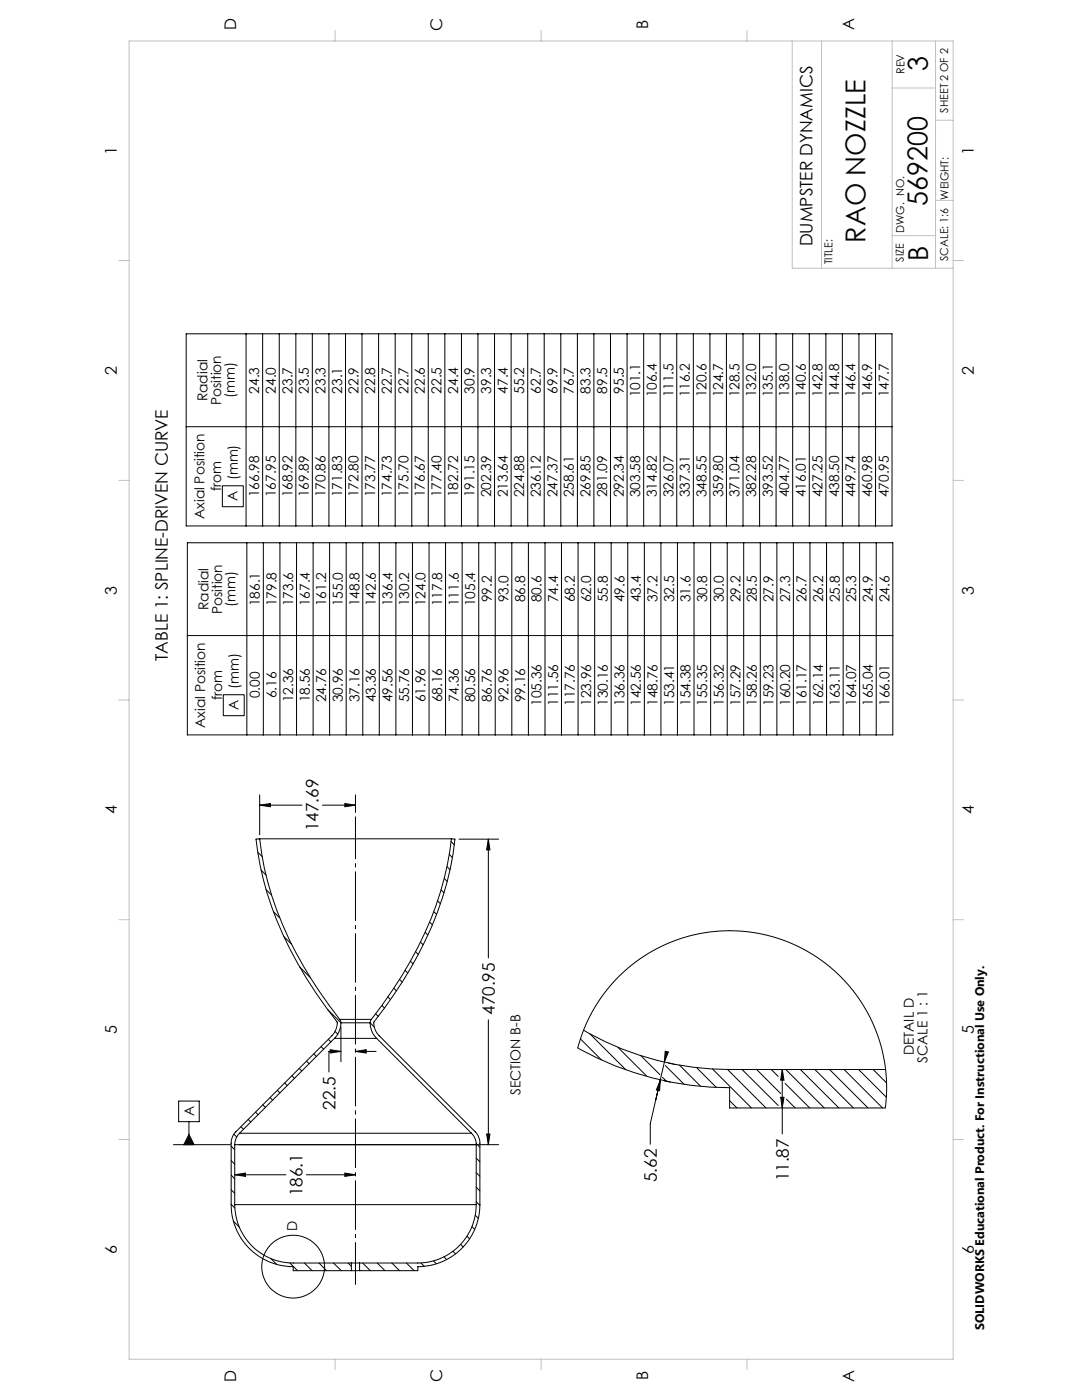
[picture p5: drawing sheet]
<svg xmlns="http://www.w3.org/2000/svg" width="216mm" height="279mm" viewBox="0 0 216 279" stroke-linecap="round" stroke-linejoin="round" font-family="sans-serif">
<g fill="none" stroke="#000" stroke-width=".2">
<path d="M37.2 66.6h140.8v38.4h-140.8zM49.1 66.6v38.4M52.4 66.6v38.4M55.7 66.6v38.4M59 66.6v38.4M62.3 66.6v38.4M65.6 66.6v38.4M68.9 66.6v38.4M72.2 66.6v38.4M75.5 66.6v38.4M78.9 66.6v38.4M82.2 66.6v38.4"/>
<path d="M85.5 66.6v38.4M88.8 66.6v38.4M92.1 66.6v38.4M95.4 66.6v38.4M98.7 66.6v38.4M102 66.6v38.4M105.3 66.6v38.4M108.6 66.6v38.4M111.9 66.6v38.4M115.2 66.6v38.4M118.5 66.6v38.4M121.8 66.6v38.4"/>
<path d="M125.1 66.6v38.4M128.4 66.6v38.4M131.7 66.6v38.4M135 66.6v38.4M138.3 66.6v38.4M141.7 66.6v38.4M144.9 66.6v38.4M148.3 66.6v38.4M151.6 66.6v38.4M154.9 66.6v38.4M158.2 66.6v38.4M161.5 66.6v38.4"/>
<path d="M164.8 66.6v38.4M168.1 66.6v38.4M171.4 66.6v38.4M174.7 66.6v38.4M37.2 85.2h140.8M44.4 96.9h4.1v4.2h-4.1zM37.4 108.3h140.8v38.4h-140.8zM49.3 108.3v38.4M52.5 108.3v38.4M55.9 108.3v38.4M59.2 108.3v38.4M62.5 108.3v38.4"/>
<path d="M65.8 108.3v38.4M69.1 108.3v38.4M72.4 108.3v38.4M75.7 108.3v38.4M79 108.3v38.4M82.3 108.3v38.4M85.6 108.3v38.4M88.9 108.3v38.4M92.2 108.3v38.4M95.5 108.3v38.4M98.8 108.3v38.4M102.1 108.3v38.4"/>
<path d="M105.4 108.3v38.4M108.7 108.3v38.4M112 108.3v38.4M115.3 108.3v38.4M118.7 108.3v38.4M121.9 108.3v38.4M125.3 108.3v38.4M128.6 108.3v38.4M131.9 108.3v38.4M135.2 108.3v38.4M138.5 108.3v38.4M141.8 108.3v38.4"/>
<path d="M145.1 108.3v38.4M148.4 108.3v38.4M151.7 108.3v38.4M155 108.3v38.4M158.3 108.3v38.4M161.6 108.3v38.4M164.9 108.3v38.4M168.2 108.3v38.4M171.5 108.3v38.4M174.8 108.3v38.4M37.4 126.8h140.8M44.6 138.6h4.1v4.2h-4.1z"/>
<path d="M51.8 158.6v8M70.9 158.6v3.5M51.4 170.1l.9 .9M51.7 167.4l.1 .2M51.8 167.4l-.7 .1a67.2 67.2 0 0 0 11.9 30.6l4.3 6a3.9 3.9 0 0 1-1.1 2.6l-19.1 19.2a3.1 3.1 0 0 0-1 2.3v12.2a12.4 12.4 0 0 0 12.4 12.4v.8h11.6M51.8 167.4a66.8 66.8 0 0 0 12.1 30.7l3.9 5.3M51.8 167.4h38.3M51.8 160.7l2.2-.3v.6zM51.8 160.7h8.5M52.1 173.7l1 .9M53.1 177.5l1.1 1.1M64.3 160.7h6.6"/>
<path d="M68.8 160.4l2.1 .3-2.1 .3zM87.3 179.8l.6 .6M88 177.6l.6 .6M88.7 175.3l.5 .6M89.2 173l.6 .6M89.7 170.5l.6 .6M90 167.9l.7 .7M90.1 167.4l.7 .1a67.1 67.1 0 0 1-12.2 31.1l-4 5.3a1.86 1.86 0 0 0 .3 1.8l.8 1 19.1 19.2a3.4 3.4 0 0 1 1 2.3v12.2a12.4 12.4 0 0 1-12.4 12.4v.8h-11.6M90.1 167.4a66 66 0 0 1-11.8 30.3l-4.2 5.7M91.6 167.5h7.9M97.4 167.5l.4 2.1h-.7zM97.4 167.5v23.7"/>
<path d="M54.5 181.9l1.3 1.3M56.6 186.9l1.6 1.6M59.8 193l2.1 2.1M77.4 199l.5 .5M78.6 197.2l.5 .6M79.7 195.5l.5 .5M80.8 193.7l.6 .5M81.9 191.8l.5 .6M82.9 189.9l.6 .6M83.9 188l.5 .6M84.8 186.1l.6 .5M85.7 184l.6 .6"/>
<path d="M86.6 181.9l.5 .6M123.3 195l3.6-3.1 4.1-2.6 4-1.7 4.8-1.3 4.6-.5 4.8 .1 2.1 .4 2.8 .6 3.8 1.4 4.4 2.3 3.4 2.5 3.6 3.4 2.7 3.7 2 3.7 1.7 4.6 .9 4.4 .3 4.9-.3 3.3h-31v-4l-3.9-.1a60.5 60.5 0 0 1-26.4-7.9l1.2-3.6 1.6-3.4 2.2-3.5zM35.6 219.7h4.2v4.2h-4.2zM53.9 219l.5 .6M55.3 217.6l.6 .5M56.8 216.1l.5 .6M58.3 214.7l.5 .5M59.7 213.2l.5 .5M61.2 211.8l.5 .5M62.6 210.3l.5 .5M64.1 208.9l.5 .5M65.4 201.5l2.6 2.6"/>
<path d="M65.5 207.4l.5 .5M65.9 209.5l2.1 .3-2.1 .4zM66.7 207.2h8.5M66.7 207.2l-18.9 19M66.9 205.9l.5 .5M67.8 203.4l.2 .7M67.8 203.4h6.3M68 204.1a4.5 4.5 0 0 1-1.3 3.1M68 204.1h5.9M68 209.8h-2.4v4.1M68 204.9v7M70.9 209.8l2.2-.3v.7z"/>
<path d="M70.9 209.8h4.1M73.9 204.1a4.5 4.5 0 0 0 1.3 3.1M73.9 204.1l.8 .8M74.1 203.4l-.2 .7M74.9 202.3l.6 .5M75.2 207.2l18.9 19M76.2 200.7l.5 .5M97.4 203.5v24.9M115.8 207.3l4.2 4.2M116.4 205.6a57.7 57.7 0 0 0 29.2 7.8h31.1M117.7 206.3l7.2 7.2M123.3 209l5.8 5.9"/>
<path d="M127.9 210.7l3.8 3.8M131.8 215.5l-.2 2.2-.6-.2zM131.8 215.5l-.9 4M132.2 215l.4 .4M132.6 215.7l1.2 .3M132.6 212l-2.8 12.2v4.2M132.6 215.4l.4 .4M132.7 209.8l.7 .1-.8 2.1zM132.8 212.6l3.7 3.8M133.4 212.1l1.2 .3M135.6 212.6l4.2 4.2M139 213.1l3.9 3.9"/>
<path d="M142.2 213.3l7.7 7.8M145.2 213.4l7.6 7.7M145.6 219.7l1.4 1.4M148.1 213.4l7.2 7.2M151 213.4l4.8 4.8M153.9 213.4l1.4 1.4M155.8 219h.6l-.3 2.1zM156.1 213.4l.3 2.2h-.6zM156.1 213.4v12.9M156.7 216.2l4.9 4.9M156.9 219.4l1.8 1.7M156.9 213.6l7.6 7.5"/>
<path d="M159.7 213.4l7.7 7.7M162.6 213.4l7.7 7.7M165.5 213.4l7.7 7.7M168.4 213.4l7.7 7.7M171.3 213.4l5.6 5.6M174.2 213.4l2.7 2.7M34.6 228.4h11.4M37.7 226.4l1 2h-2zM37.7 223.9v4.5M46.1 237.4l.7 .8M46.1 234.5l.7 .8M46.1 231.6l.7 .8"/>
<path d="M46.1 228.7l.7 .8M46.7 226.3l.5 .6M46.8 228.4h48.2M46.8 234.5l2.2-.4v.7zM46.8 228.4v12M46.8 234.5h10.2M47.7 228.4h51.8M47.8 226.2a3.2 3.2 0 0 0-1 2.2M47.8 226.2h46.3M48.1 224.9l.5 .5M49.5 223.4l.5 .5M51 222l.5 .5"/>
<path d="M52.4 220.5l.6 .5M61.1 234.5h9.8M68.8 234.1l2.1 .4-2.1 .3zM94.1 226.2a3.1 3.1 0 0 1 .9 2.2M95 239.8l.8 .8M95 236.9l.8 .8M95 234l.8 .8M95 231.1l.8 .7M95 228.2l.8 .7M95 228.4v12M97.1 226.3h.7l-.4 2.1zM46.1 240.3l.8 .8"/>
<path d="M46.6 243.7l1.1 1.2M46.8 240.4a11.7 11.7 0 0 0 11.7 11.7h11.6M46.8 240.4h48.2M54 251.2l1.2 1.1M57.8 252l1.6 1.6M60.7 252.1l1.6 1.5M63.6 252.1l1.6 1.5M66.5 252.1l1.6 1.5M69.5 252.1l.6 .6M70.1 253.6h1.7M70.1 252.1h1.7M70.1 252.1v1.5"/>
<path d="M71.8 252.1v1.5M72.4 252.1l1.5 1.5M75.3 252.1l1.5 1.5M78.2 252.1l1.5 1.5M81.1 252.1l1.5 1.5M84 252l.7 .7M86.5 251.6l.6 .6M88.6 250.8l.5 .6M90.4 249.7l.5 .5M91.9 248.3l.5 .6M93.2 246.7l.5 .5M94.2 244.8l.5 .5"/>
<path d="M94.8 242.5l.7 .7M95 240.4a11.6 11.6 0 0 1-11.6 11.7h-11.6"/>
<circle cx="58.5" cy="252.8" r="6.3"/>
</g>
<path d="M70.9 256.4v-93.4" fill="none" stroke="#000" stroke-width=".2" stroke-dasharray="9.9 .8 .8 .8" stroke-dashoffset="1.4" stroke-linecap="butt"/>
<g fill="none" stroke="#c0c0c0" stroke-width=".2">
<path d="M25.8 8.2h164.4v263.1h-164.4zM66.9 6.1v2.1M108 6.1v2.1M149.1 6.1v2.1M158.1 8.2v45.3h32.1M163.9 8.2v45.3M178 8.2v45.3M178 17.6h8.7M186.7 8.2v45.3M186.7 40h3.5M186.7 24h3.5M23.7 52h2.1"/>
<path d="M178 47h8.7M190.2 52h2M23.7 95.9h2.1M190.2 95.9h2M23.7 139.7h2.1M190.2 139.7h2M23.7 183.5h2.1M190.2 183.5h2M23.7 227.4h2.1M190.2 227.4h2M66.9 271.3v2M108 271.2v2.1"/>
<path d="M149.1 271.3v2"/>
</g>
<g fill="#000">
<path d="M37.7 226.4l1 2h-2z"/>
<path d="M46.8 234.5l2.2-.4v.7zM68.8 234.1l2.1 .4-2.1 .3zM65.9 209.5l2.1 .3-2.1 .4zM70.9 209.8l2.2-.3v.7zM51.8 160.7l2.2-.3v.6zM68.8 160.4l2.1 .3-2.1 .3zM97.1 226.3h.7l-.4 2.1zM97.4 167.5l.4 2.1h-.7zM155.8 219h.6l-.3 2.1zM156.1 213.4l.3 2.2h-.6zM131.8 215.5l-.2 2.2-.6-.2zM132.7 209.8l.7 .1-.8 2.1z"/>
</g>
<g font-size="5.5">
<text x="185.1" y="14.1" transform="rotate(-90 185.1 14.1)">3</text>
<text x="185.1" y="41.1" transform="rotate(-90 185.1 41.1)">569200</text>
<text x="172.7" y="48.4" transform="rotate(-90 172.7 48.4)">RAO NOZZLE</text>
<text x="185.2" y="52.1" transform="rotate(-90 185.2 52.1)">B</text>
</g>
<g font-size="3.4">
<text x="162.1" y="49.2" transform="rotate(-90 162.1 49.2)">DUMPSTER DYNAMICS</text>
<text x="33.5" y="131.9" transform="rotate(-90 33.5 131.9)">TABLE 1: SPLINE-DRIVEN CURVE</text>
<text x="63.6" y="165.9" transform="rotate(-90 63.6 165.9)">147.69</text>
<text x="98.7" y="202.5" transform="rotate(-90 98.7 202.5)">470.95</text>
<text x="66.9" y="221.5" transform="rotate(-90 66.9 221.5)">22.5</text>
<text x="60.4" y="238.7" transform="rotate(-90 60.4 238.7)">186.1</text>
<text x="131.1" y="235.9" transform="rotate(-90 131.1 235.9)">5.62</text>
<text x="157.4" y="235.8" transform="rotate(-90 157.4 235.8)">11.87</text>
</g>
<g font-size="3.2">
<text x="129.3" y="5.8" transform="rotate(-90 129.3 5.8)">B</text>
<text x="47.1" y="6.1" transform="rotate(-90 47.1 6.1)">D</text>
<text x="88.2" y="6.2" transform="rotate(-90 88.2 6.2)">C</text>
<text x="170.5" y="6" transform="rotate(-90 170.5 6)">A</text>
<text x="23.3" y="31" transform="rotate(-90 23.3 31)">1</text>
<text x="194.3" y="31" transform="rotate(-90 194.3 31)">1</text>
<text x="23.3" y="74.8" transform="rotate(-90 23.3 74.8)">2</text>
<text x="194.3" y="74.8" transform="rotate(-90 194.3 74.8)">2</text>
<text x="23.3" y="118.7" transform="rotate(-90 23.3 118.7)">3</text>
<text x="194.3" y="118.7" transform="rotate(-90 194.3 118.7)">3</text>
<text x="23.3" y="162.5" transform="rotate(-90 23.3 162.5)">4</text>
<text x="194.3" y="162.5" transform="rotate(-90 194.3 162.5)">4</text>
<text x="23.3" y="206.4" transform="rotate(-90 23.3 206.4)">5</text>
<text x="194.3" y="206.4" transform="rotate(-90 194.3 206.4)">5</text>
<text x="23.3" y="250.2" transform="rotate(-90 23.3 250.2)">6</text>
<text x="194.3" y="250.2" transform="rotate(-90 194.3 250.2)">6</text>
<text x="47.1" y="275.7" transform="rotate(-90 47.1 275.7)">D</text>
<text x="88.2" y="275.8" transform="rotate(-90 88.2 275.8)">C</text>
<text x="129.3" y="275.5" transform="rotate(-90 129.3 275.5)">B</text>
<text x="170.5" y="275.7" transform="rotate(-90 170.5 275.7)">A</text>
</g>
<g font-size="2.7">
<text x="41.4" y="80.1" transform="rotate(-90 41.4 80.1)">Radial</text>
<text x="44.1" y="80.9" transform="rotate(-90 44.1 80.9)">Position</text>
<text x="46.8" y="79.5" transform="rotate(-90 46.8 79.5)">(mm)</text>
<text x="51.7" y="78.5" transform="rotate(-90 51.7 78.5)">24.3</text>
<text x="55" y="78.5" transform="rotate(-90 55 78.5)">24.0</text>
<text x="58.3" y="78.5" transform="rotate(-90 58.3 78.5)">23.7</text>
<text x="61.6" y="78.5" transform="rotate(-90 61.6 78.5)">23.5</text>
<text x="65" y="78.5" transform="rotate(-90 65 78.5)">23.3</text>
<text x="68.3" y="78.5" transform="rotate(-90 68.3 78.5)">23.1</text>
<text x="71.6" y="78.5" transform="rotate(-90 71.6 78.5)">22.9</text>
<text x="74.9" y="78.5" transform="rotate(-90 74.9 78.5)">22.8</text>
<text x="78.2" y="78.5" transform="rotate(-90 78.2 78.5)">22.7</text>
<text x="81.5" y="78.5" transform="rotate(-90 81.5 78.5)">22.7</text>
<text x="84.8" y="78.5" transform="rotate(-90 84.8 78.5)">22.6</text>
<text x="88.1" y="78.5" transform="rotate(-90 88.1 78.5)">22.5</text>
<text x="91.4" y="78.5" transform="rotate(-90 91.4 78.5)">24.4</text>
<text x="94.7" y="78.5" transform="rotate(-90 94.7 78.5)">30.9</text>
<text x="98" y="78.5" transform="rotate(-90 98 78.5)">39.3</text>
<text x="101.3" y="78.5" transform="rotate(-90 101.3 78.5)">47.4</text>
<text x="104.6" y="78.5" transform="rotate(-90 104.6 78.5)">55.2</text>
<text x="107.9" y="78.5" transform="rotate(-90 107.9 78.5)">62.7</text>
<text x="111.2" y="78.5" transform="rotate(-90 111.2 78.5)">69.9</text>
<text x="114.5" y="78.5" transform="rotate(-90 114.5 78.5)">76.7</text>
<text x="117.8" y="78.5" transform="rotate(-90 117.8 78.5)">83.3</text>
<text x="121.1" y="78.5" transform="rotate(-90 121.1 78.5)">89.5</text>
<text x="124.4" y="78.5" transform="rotate(-90 124.4 78.5)">95.5</text>
<text x="127.8" y="79.3" transform="rotate(-90 127.8 79.3)">101.1</text>
<text x="131.1" y="79.3" transform="rotate(-90 131.1 79.3)">106.4</text>
<text x="134.4" y="79.3" transform="rotate(-90 134.4 79.3)">111.5</text>
<text x="137.7" y="79.3" transform="rotate(-90 137.7 79.3)">116.2</text>
<text x="141" y="79.3" transform="rotate(-90 141 79.3)">120.6</text>
<text x="144.3" y="79.3" transform="rotate(-90 144.3 79.3)">124.7</text>
<text x="147.6" y="79.3" transform="rotate(-90 147.6 79.3)">128.5</text>
<text x="150.9" y="79.3" transform="rotate(-90 150.9 79.3)">132.0</text>
<text x="154.2" y="79.3" transform="rotate(-90 154.2 79.3)">135.1</text>
<text x="157.5" y="79.3" transform="rotate(-90 157.5 79.3)">138.0</text>
<text x="160.8" y="79.3" transform="rotate(-90 160.8 79.3)">140.6</text>
<text x="164.1" y="79.3" transform="rotate(-90 164.1 79.3)">142.8</text>
<text x="167.4" y="79.3" transform="rotate(-90 167.4 79.3)">144.8</text>
<text x="170.7" y="79.3" transform="rotate(-90 170.7 79.3)">146.4</text>
<text x="174" y="79.3" transform="rotate(-90 174 79.3)">146.9</text>
<text x="177.3" y="79.3" transform="rotate(-90 177.3 79.3)">147.7</text>
<text x="47.5" y="95.9" transform="rotate(-90 47.5 95.9)">(mm)</text>
<text x="44.1" y="98.1" transform="rotate(-90 44.1 98.1)">from</text>
<text x="47.4" y="100" transform="rotate(-90 47.4 100)">A</text>
<text x="51.7" y="99.2" transform="rotate(-90 51.7 99.2)">166.98</text>
<text x="55" y="99.2" transform="rotate(-90 55 99.2)">167.95</text>
<text x="58.3" y="99.2" transform="rotate(-90 58.3 99.2)">168.92</text>
<text x="61.6" y="99.2" transform="rotate(-90 61.6 99.2)">169.89</text>
<text x="65" y="99.2" transform="rotate(-90 65 99.2)">170.86</text>
<text x="68.3" y="99.2" transform="rotate(-90 68.3 99.2)">171.83</text>
<text x="71.6" y="99.2" transform="rotate(-90 71.6 99.2)">172.80</text>
<text x="74.9" y="99.2" transform="rotate(-90 74.9 99.2)">173.77</text>
<text x="78.2" y="99.2" transform="rotate(-90 78.2 99.2)">174.73</text>
<text x="81.5" y="99.2" transform="rotate(-90 81.5 99.2)">175.70</text>
<text x="84.8" y="99.2" transform="rotate(-90 84.8 99.2)">176.67</text>
<text x="88.1" y="99.2" transform="rotate(-90 88.1 99.2)">177.40</text>
<text x="91.4" y="99.2" transform="rotate(-90 91.4 99.2)">182.72</text>
<text x="94.7" y="99.2" transform="rotate(-90 94.7 99.2)">191.15</text>
<text x="98" y="99.2" transform="rotate(-90 98 99.2)">202.39</text>
<text x="101.3" y="99.2" transform="rotate(-90 101.3 99.2)">213.64</text>
<text x="104.6" y="99.2" transform="rotate(-90 104.6 99.2)">224.88</text>
<text x="107.9" y="99.2" transform="rotate(-90 107.9 99.2)">236.12</text>
<text x="111.2" y="99.2" transform="rotate(-90 111.2 99.2)">247.37</text>
<text x="114.5" y="99.2" transform="rotate(-90 114.5 99.2)">258.61</text>
<text x="117.8" y="99.2" transform="rotate(-90 117.8 99.2)">269.85</text>
<text x="121.1" y="99.2" transform="rotate(-90 121.1 99.2)">281.09</text>
<text x="124.4" y="99.2" transform="rotate(-90 124.4 99.2)">292.34</text>
<text x="127.8" y="99.2" transform="rotate(-90 127.8 99.2)">303.58</text>
<text x="131.1" y="99.2" transform="rotate(-90 131.1 99.2)">314.82</text>
<text x="134.4" y="99.2" transform="rotate(-90 134.4 99.2)">326.07</text>
<text x="137.7" y="99.2" transform="rotate(-90 137.7 99.2)">337.31</text>
<text x="141" y="99.2" transform="rotate(-90 141 99.2)">348.55</text>
<text x="144.3" y="99.2" transform="rotate(-90 144.3 99.2)">359.80</text>
<text x="147.6" y="99.2" transform="rotate(-90 147.6 99.2)">371.04</text>
<text x="150.9" y="99.2" transform="rotate(-90 150.9 99.2)">382.28</text>
<text x="154.2" y="99.2" transform="rotate(-90 154.2 99.2)">393.52</text>
<text x="157.5" y="99.2" transform="rotate(-90 157.5 99.2)">404.77</text>
<text x="160.8" y="99.2" transform="rotate(-90 160.8 99.2)">416.01</text>
<text x="164.1" y="99.2" transform="rotate(-90 164.1 99.2)">427.25</text>
<text x="167.4" y="99.2" transform="rotate(-90 167.4 99.2)">438.50</text>
<text x="170.7" y="99.2" transform="rotate(-90 170.7 99.2)">449.74</text>
<text x="174" y="99.2" transform="rotate(-90 174 99.2)">460.98</text>
<text x="177.3" y="99.2" transform="rotate(-90 177.3 99.2)">470.95</text>
<text x="40.8" y="103.6" transform="rotate(-90 40.8 103.6)">Axial Position</text>
<text x="41.6" y="121.8" transform="rotate(-90 41.6 121.8)">Radial</text>
<text x="44.3" y="122.6" transform="rotate(-90 44.3 122.6)">Position</text>
<text x="47" y="121.2" transform="rotate(-90 47 121.2)">(mm)</text>
<text x="51.9" y="121" transform="rotate(-90 51.9 121)">186.1</text>
<text x="55.2" y="121" transform="rotate(-90 55.2 121)">179.8</text>
<text x="58.5" y="121" transform="rotate(-90 58.5 121)">173.6</text>
<text x="61.8" y="121" transform="rotate(-90 61.8 121)">167.4</text>
<text x="65.1" y="121" transform="rotate(-90 65.1 121)">161.2</text>
<text x="68.4" y="121" transform="rotate(-90 68.4 121)">155.0</text>
<text x="71.7" y="121" transform="rotate(-90 71.7 121)">148.8</text>
<text x="75" y="121" transform="rotate(-90 75 121)">142.6</text>
<text x="78.3" y="121" transform="rotate(-90 78.3 121)">136.4</text>
<text x="81.6" y="121" transform="rotate(-90 81.6 121)">130.2</text>
<text x="84.9" y="121" transform="rotate(-90 84.9 121)">124.0</text>
<text x="88.2" y="121" transform="rotate(-90 88.2 121)">117.8</text>
<text x="91.5" y="121" transform="rotate(-90 91.5 121)">111.6</text>
<text x="94.8" y="121" transform="rotate(-90 94.8 121)">105.4</text>
<text x="98.1" y="120.2" transform="rotate(-90 98.1 120.2)">99.2</text>
<text x="101.5" y="120.2" transform="rotate(-90 101.5 120.2)">93.0</text>
<text x="104.8" y="120.2" transform="rotate(-90 104.8 120.2)">86.8</text>
<text x="108.1" y="120.2" transform="rotate(-90 108.1 120.2)">80.6</text>
<text x="111.4" y="120.2" transform="rotate(-90 111.4 120.2)">74.4</text>
<text x="114.7" y="120.2" transform="rotate(-90 114.7 120.2)">68.2</text>
<text x="118" y="120.2" transform="rotate(-90 118 120.2)">62.0</text>
<text x="121.3" y="120.2" transform="rotate(-90 121.3 120.2)">55.8</text>
<text x="124.6" y="120.2" transform="rotate(-90 124.6 120.2)">49.6</text>
<text x="127.9" y="120.2" transform="rotate(-90 127.9 120.2)">43.4</text>
<text x="131.2" y="120.2" transform="rotate(-90 131.2 120.2)">37.2</text>
<text x="134.5" y="120.2" transform="rotate(-90 134.5 120.2)">32.5</text>
<text x="137.8" y="120.2" transform="rotate(-90 137.8 120.2)">31.6</text>
<text x="141.1" y="120.2" transform="rotate(-90 141.1 120.2)">30.8</text>
<text x="144.4" y="120.2" transform="rotate(-90 144.4 120.2)">30.0</text>
<text x="147.7" y="120.2" transform="rotate(-90 147.7 120.2)">29.2</text>
<text x="151" y="120.2" transform="rotate(-90 151 120.2)">28.5</text>
<text x="154.3" y="120.2" transform="rotate(-90 154.3 120.2)">27.9</text>
<text x="157.6" y="120.2" transform="rotate(-90 157.6 120.2)">27.3</text>
<text x="160.9" y="120.2" transform="rotate(-90 160.9 120.2)">26.7</text>
<text x="164.3" y="120.2" transform="rotate(-90 164.3 120.2)">26.2</text>
<text x="167.6" y="120.2" transform="rotate(-90 167.6 120.2)">25.8</text>
<text x="170.9" y="120.2" transform="rotate(-90 170.9 120.2)">25.3</text>
<text x="174.2" y="120.2" transform="rotate(-90 174.2 120.2)">24.9</text>
<text x="177.5" y="120.2" transform="rotate(-90 177.5 120.2)">24.6</text>
<text x="47.7" y="137.5" transform="rotate(-90 47.7 137.5)">(mm)</text>
<text x="44.3" y="139.8" transform="rotate(-90 44.3 139.8)">from</text>
<text x="47.6" y="141.7" transform="rotate(-90 47.6 141.7)">A</text>
<text x="51.9" y="139.4" transform="rotate(-90 51.9 139.4)">0.00</text>
<text x="55.2" y="139.4" transform="rotate(-90 55.2 139.4)">6.16</text>
<text x="58.5" y="140.2" transform="rotate(-90 58.5 140.2)">12.36</text>
<text x="61.8" y="140.2" transform="rotate(-90 61.8 140.2)">18.56</text>
<text x="65.1" y="140.2" transform="rotate(-90 65.1 140.2)">24.76</text>
<text x="68.4" y="140.2" transform="rotate(-90 68.4 140.2)">30.96</text>
<text x="71.7" y="140.2" transform="rotate(-90 71.7 140.2)">37.16</text>
<text x="75" y="140.2" transform="rotate(-90 75 140.2)">43.36</text>
<text x="78.3" y="140.2" transform="rotate(-90 78.3 140.2)">49.56</text>
<text x="81.6" y="140.2" transform="rotate(-90 81.6 140.2)">55.76</text>
<text x="84.9" y="140.2" transform="rotate(-90 84.9 140.2)">61.96</text>
<text x="88.2" y="140.2" transform="rotate(-90 88.2 140.2)">68.16</text>
<text x="91.5" y="140.2" transform="rotate(-90 91.5 140.2)">74.36</text>
<text x="94.8" y="140.2" transform="rotate(-90 94.8 140.2)">80.56</text>
<text x="98.1" y="140.2" transform="rotate(-90 98.1 140.2)">86.76</text>
<text x="101.5" y="140.2" transform="rotate(-90 101.5 140.2)">92.96</text>
<text x="104.8" y="140.2" transform="rotate(-90 104.8 140.2)">99.16</text>
<text x="108.1" y="140.9" transform="rotate(-90 108.1 140.9)">105.36</text>
<text x="111.4" y="140.9" transform="rotate(-90 111.4 140.9)">111.56</text>
<text x="114.7" y="140.9" transform="rotate(-90 114.7 140.9)">117.76</text>
<text x="118" y="140.9" transform="rotate(-90 118 140.9)">123.96</text>
<text x="121.3" y="140.9" transform="rotate(-90 121.3 140.9)">130.16</text>
<text x="124.6" y="140.9" transform="rotate(-90 124.6 140.9)">136.36</text>
<text x="127.9" y="140.9" transform="rotate(-90 127.9 140.9)">142.56</text>
<text x="131.2" y="140.9" transform="rotate(-90 131.2 140.9)">148.76</text>
<text x="134.5" y="140.9" transform="rotate(-90 134.5 140.9)">153.41</text>
<text x="137.8" y="140.9" transform="rotate(-90 137.8 140.9)">154.38</text>
<text x="141.1" y="140.9" transform="rotate(-90 141.1 140.9)">155.35</text>
<text x="144.4" y="140.9" transform="rotate(-90 144.4 140.9)">156.32</text>
<text x="147.7" y="140.9" transform="rotate(-90 147.7 140.9)">157.29</text>
<text x="151" y="140.9" transform="rotate(-90 151 140.9)">158.26</text>
<text x="154.3" y="140.9" transform="rotate(-90 154.3 140.9)">159.23</text>
<text x="157.6" y="140.9" transform="rotate(-90 157.6 140.9)">160.20</text>
<text x="160.9" y="140.9" transform="rotate(-90 160.9 140.9)">161.17</text>
<text x="164.3" y="140.9" transform="rotate(-90 164.3 140.9)">162.14</text>
<text x="167.6" y="140.9" transform="rotate(-90 167.6 140.9)">163.11</text>
<text x="170.9" y="140.9" transform="rotate(-90 170.9 140.9)">164.07</text>
<text x="174.2" y="140.9" transform="rotate(-90 174.2 140.9)">165.04</text>
<text x="177.5" y="140.9" transform="rotate(-90 177.5 140.9)">166.01</text>
<text x="41" y="145.3" transform="rotate(-90 41 145.3)">Axial Position</text>
<text x="182.3" y="210.6" transform="rotate(-90 182.3 210.6)">DETAIL D</text>
<text x="185.1" y="212.1" transform="rotate(-90 185.1 212.1)">SCALE 1 : 1</text>
<text x="103.8" y="218.5" transform="rotate(-90 103.8 218.5)">SECTION B-B</text>
<text x="38.7" y="222.8" transform="rotate(-90 38.7 222.8)">A</text>
<text x="59.3" y="245.7" transform="rotate(-90 59.3 245.7)">D</text>
</g>
<text font-size="2.5" x="196.4" y="265.5" transform="rotate(-90 196.4 265.5)">SOLIDWORKS Educational Product. For Instructional Use Only.</text>
<g font-size="2.2">
<text x="180.5" y="14.8" transform="rotate(-90 180.5 14.8)">REV</text>
<text x="189.2" y="22.5" transform="rotate(-90 189.2 22.5)">SHEET 2 OF 2</text>
<text x="189.2" y="39.8" transform="rotate(-90 189.2 39.8)">WEIGHT:</text>
<text x="180.4" y="46.5" transform="rotate(-90 180.4 46.5)">DWG. NO.</text>
<text x="166.1" y="52.8" transform="rotate(-90 166.1 52.8)">TITLE:</text>
<text x="180.4" y="52.2" transform="rotate(-90 180.4 52.2)">SIZE</text>
<text x="189.2" y="52.1" transform="rotate(-90 189.2 52.1)">SCALE: 1:6</text>
</g>
</svg>
